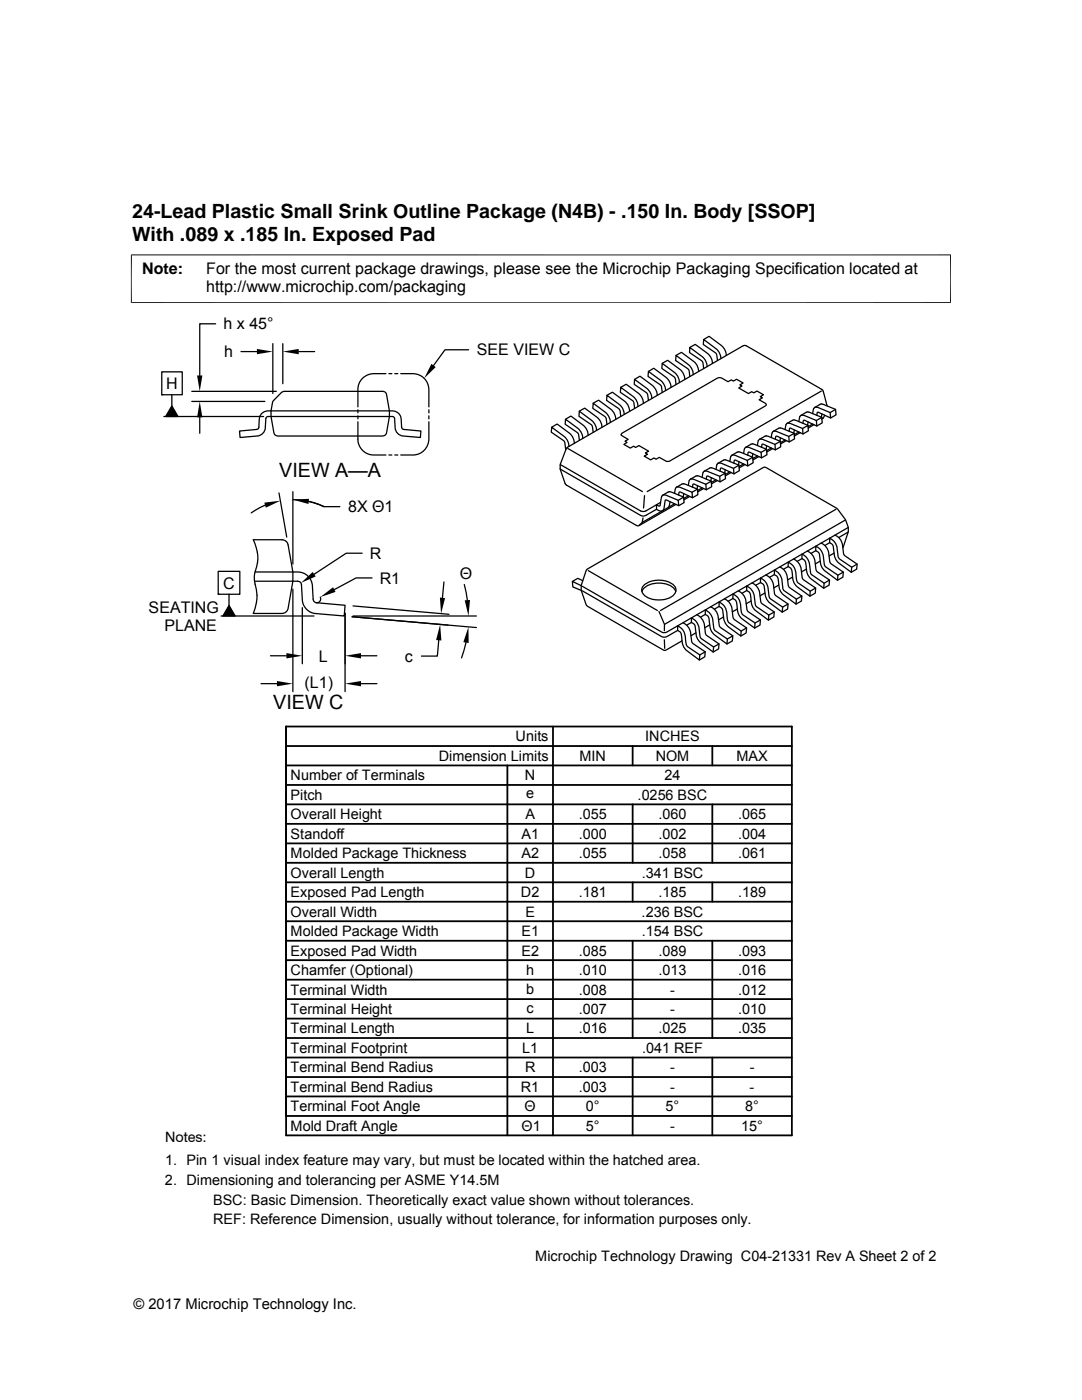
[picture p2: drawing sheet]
<svg xmlns="http://www.w3.org/2000/svg" width="216mm" height="279mm" viewBox="0 0 216 279" stroke-linecap="round" stroke-linejoin="round" font-family="sans-serif">
<g fill="none" stroke="#000" stroke-width=".25">
<path d="M32.3 74.2h4.1v4.6h-4.1zM32.3 78.8h.1M34.3 78.8v2.2M38.3 78.1h16.8M43 64.6h-3.1v10.3M48.1 70.2h3.2M54.4 68.6v9.9M56.2 78.3l.5-.2h19.7a.73 .73 0 0 1 .7 .6 11.8 11.8 0 0 1-.2 8.1l-.5 .2h-21a.78 .78 0 0 1-.7-.6 10 10 0 0 1-.3-6.3zM56.4 68.6v8M59.6 70.2h3.2M77 74.6a5.3 5.3 0 0 0-4.7 .9 3.1 3.1 0 0 0-.9 2.2v3.5M77.6 74.6h.6"/>
<path d="M78.8 74.6h.6M80 74.6a5.8 5.8 0 0 1 4.2 .5 3.2 3.2 0 0 1 1.4 2.6v3.5M93.5 69.8h-4.7l-2.3 3.1M121.1 78.9l1.1-.6 2.5 1.8a2.66 2.66 0 0 1 .9 2M123.9 77.3l1-.6 2.5 1.8a2.66 2.66 0 0 1 1 2M126.6 75.7l1.1-.6 2.5 1.8a2.66 2.66 0 0 1 .9 2M129.4 74.1l1.1-.6 2.4 1.8a2.66 2.66 0 0 1 1 2M130.1 79.5a2.59 2.59 0 0 0-1-2l-2.5-1.8v1l2.5 1.7 .3 1.5M132.1 72.5l1.1-.6 2.5 1.8a2.64 2.64 0 0 1 1 2M132.8 77.9a2.65 2.65 0 0 0-.9-2l-2.5-1.8-.1 1 2.5 1.7 .2 .4 .1 1.1M134.9 70.9l1.1-.6 2.5 1.9a2.55 2.55 0 0 1 .9 1.9M135.6 76.3a2.84 2.84 0 0 0-1-1.9l-2.5-1.9v1l2.5 1.7 .2 .4 .1 1.2"/>
<path d="M137.6 69.3l1.1-.6 2.5 1.8a2.66 2.66 0 0 1 1 2M138.3 74.8a2.59 2.59 0 0 0-.9-2l-2.5-1.9-.1 1 2.5 1.8 .2 .3 .1 1.1M140.4 67.8l1.1-.7 2.5 1.9a2.66 2.66 0 0 1 .9 2M141.1 73.2a2.59 2.59 0 0 0-1-2l-2.5-1.9v1.1l2.5 1.7 .2 .4 .1 1.1M143.8 71.6a2.6 2.6 0 0 0-.9-2l-2.5-1.8-.1 .9 2.5 1.8 .4 1.5M163.9 78l-34.8 20.1M32.7 83.1h19.9M34.3 81l1.2 2.1h-2.4zM38.3 80.1h14.6M39.9 83.3v3.2M47.8 86l3.4-.3 .3-.1 .1-.3a2.89 2.89 0 0 1 1-3.1l.9-.2h24.8a1.76 1.76 0 0 1 1.8 1.7l.2 1.9 3.7 .4-.1 1.3-3.4-.3a1.75 1.75 0 0 1-1.7-1.7l-.1-1.9-.4-.3h-24.8l-.3 .1-.2 .3a3.4 3.4 0 0 1-.5 3l-.8 .4-.4 .1-3.4 .3zM55.7 98.4l1.5 8.8"/>
<path d="M58.4 98.1v14.5M58.4 99.7a14.7 14.7 0 0 1 6.2 1.4h3.2M71.4 84.2v3.4a3.2 3.2 0 0 0 3.2 3.2h2.4M71.4 81.8v.6M71.4 83v.6M77.6 90.8h.6M78.8 90.8h.6M85.6 84.2v3.4a3.2 3.2 0 0 1-3.2 3.2h-2.4M85.6 81.8v.6M85.6 83v.6M110.1 85.3l1.1-.7 2.4 1.9a2.66 2.66 0 0 1 1 2M112 92.8l15.8 9.2 .6 .1 .5-.1 2.9-1.7"/>
<path d="M112 93.7l16 9.3h.7l2.3-1.4M112.8 83.7l1.1-.7 2.5 1.9a2.66 2.66 0 0 1 1 2M113.3 89.5l14.9 8.6M113.5 89.1a2.6 2.6 0 0 0-.9-2l-2.5-1.8-.1 1 2.6 1.8 .3 1.7M115.6 82.1l1.1-.7 2.4 1.9a2.55 2.55 0 0 1 1 2M116.3 87.5a2.59 2.59 0 0 0-1-2l-2.5-1.8v1l2.5 1.7 .3 1.5M118.4 80.5l1-.6 2.5 1.8a2.64 2.64 0 0 1 1 2M119 85.9a2.59 2.59 0 0 0-.9-2l-2.5-1.8-.1 1 2.5 1.7 .4 1.5M121.8 84.3a2.65 2.65 0 0 0-1-2l-2.4-1.8-.1 1 2.5 1.7 .2 .3 .1 1.2M124.1 86.5l19.2-11.1 .7 .1 1.3 .7 .6-.4 .4 .3 .7-.4 1.3 .7-.7 .4 .4 .2-.6 .4 2 1.1 .6-.3 .4 .2 .6-.4 1.3 .8-.6 .4 .4 .2-.6 .4 1.2 .7 .2 .3-.2 .2-19.2 11.1h-.5l-1.4-.8-.7 .4-.4-.3-.7 .4-1.3-.8 .7-.3-.4-.3 .6-.4-1.9-1.1-.7 .4-.4-.3-.6 .4-1.3-.7 .6-.4-.4-.2 .6-.4-1.3-.9zM124.6 82.7a2.84 2.84 0 0 0-1-2l-2.5-1.8-.1 1 2.5 1.7 .2 .4 .2 1.1M127.3 81.1a2.6 2.6 0 0 0-1-2l-2.4-1.8-.1 1 2.5 1.7 .2 .4 .1 1.1"/>
<path d="M128.6 98.9l-.2 2.5M132.2 98.8h.7l2.4 1 .1 1.1-2.6-1.1-.3 1.6-.3 .5M132.2 98.8l-.2 .6-.3 1.5-.1 .1-.6-.3v.9M132.2 98.8l1.4-.7 2.8 1.1 .1 1.1-1.1 .6M135 97.2h.7l2.4 1 .1 1.1-2.5-1.1-.2 .1-.1 .5M135 97.2a1.26 1.26 0 0 0-.4 1.3M135 97.2l1.4-.7 2.8 1.1 .1 1.1-1.1 .6M136.4 99.2l-1.1 .6M136.4 98.5l-.1 .7M137.4 99l-1 .5M137.6 99.1l-1.1 .7M137.8 95.6l.6 .1 2.4 .9 .1 1.1-2.4-1.1-.2 .1-.1 .5"/>
<path d="M137.8 95.6a1.26 1.26 0 0 0-.4 1.3M137.8 95.6l1.4-.6 2.7 1 .1 1.1-1.1 .6M139.2 97.6l-1.1 .6M139.2 96.9l-.1 .7M140.1 97.4l-.9 .5M140.4 97.5l-1.2 .7M140.5 94a1.24 1.24 0 0 0-.4 1.3M140.5 94l1.4-.7 2.8 1.1 .1 1.1-1.1 .7M140.5 94l.7 .1 2.4 1 .1 1.1-2.4-1.2-.3 .1-.1 .5M141.9 96l-1.1 .6M141.9 95.3l-.1 .7M142.9 95.8l-1 .5"/>
<path d="M143.1 95.9l-1.1 .7M143.3 92.5h.6l2.5 1 .1 1.1-2.6-1.2-.1 .1-.1 .5M143.3 92.5a1.34 1.34 0 0 0-.4 1.2M143.3 92.5l1.4-.7 2.7 1 .1 1.1-1 .7M144.7 94.4l-1.1 .7M144.7 93.7l-.1 .7M145.6 94.2l-.9 .5M145.9 94.3l-1.2 .7M146 90.9h.7l2.4 1 .1 1.1-2.5-1.2-.2 .1-.1 .5M146 90.9a1.24 1.24 0 0 0-.4 1.2M146 90.9l1.4-.7 2.8 1 .1 1.2-1.1 .6M147.4 92.8l-1 .7"/>
<path d="M147.5 92.2l-.1 .6M148.4 92.6l-.9 .5M148.7 92.7l-1.2 .7M148.8 89.3h.6l2.5 1 .1 1.1-2.6-1.2-.1 .1-.1 .5M148.8 89.3l-.2 .2-.2 1M148.8 89.3l1.4-.7 2.8 1.1v1.1l-1 .6M150.2 91.2l-1.1 .7M150.2 90.6l-.1 .6M151.1 91l-.9 .5M151.4 91.1l-1.2 .7M151.6 87.7h.6l2.4 1 .1 1.1-2.4-1.2-.3 .1v.6M151.6 87.7a1.26 1.26 0 0 0-.5 1.2"/>
<path d="M151.6 87.7l1.4-.7 2.7 1.1 .1 1.1-1.1 .6M153 89.7l-1.1 .6M153 89l-.1 .6M153.9 89.4l-.9 .5M154.2 89.5l-1.2 .7M154.3 86.1a1.35 1.35 0 0 0-.4 1.2M154.3 86.1l1.4-.7 2.8 1.1v1.1l-1 .6M154.3 86.1h.6l2.5 1 .1 1.1-2.5-1.2-.2 .1-.1 .6M155.7 88.1l-1.1 .6M155.7 87.4l-.1 .6M156.7 87.8l-1 .5M156.9 87.9l-1.2 .7"/>
<path d="M157.1 84.5a1.34 1.34 0 0 0-.4 1.2M157.1 84.5l1.4-.7 2.7 1.1 .1 1.1-1.1 .6M157.1 84.5h.6l2.4 1 .1 1.1-2.5-1.2-.2 .1v.6M158.5 86.5l-1.1 .6M158.5 85.8l-.1 .6M159.4 86.2l-.9 .5M159.7 86.3l-1.2 .7M159.8 82.9h.7l2.4 1 .1 1.1-2.5-1.2-.2 .2-.1 .5M159.8 82.9l-.2 .2-.2 1M159.8 82.9l1.4-.7 2.8 1.1 .1 1.1-1.1 .6M161.2 84.9l-1.1 .6M161.2 84.2l-.1 .7"/>
<path d="M162.2 84.6l-1 .6M162.4 84.8l-1.1 .6M162.6 81.3h.6l2.5 1v1.1l-2.5-1.1h-.1l-.1 .6M162.6 81.3l-.3 .3-.1 .9M162.6 81.3l1.4-.7 2.7 1.1 .1 1.1-1.1 .6M164 83.3l-1.1 .6M164 82.6l-.1 .7M164.3 83.4l-.3 .2M164.6 82.9l-.6 .7M165 81l-.7-2.9-.3-.4-15.1-8.7-.4-.1-35.3 20.4-.2 .3-1.2 3.2v.9l1.1 3 14.1 8.2h.6l7.3-4.2M166.7 81.7l-1 .6M43.5 114h4.4v4.6h-4.4z"/>
<path d="M43.5 118.6h.1M45.7 118.6v2.2M50.5 107.7h5.7a1.26 1.26 0 0 1 1.3 1.1l.9 5.4v1.8l-.9 5.4a1.23 1.23 0 0 1-1.3 1h-5.7a8.9 8.9 0 0 0 .3-6.6 6 6 0 0 1 .4-2.7 7.4 7.4 0 0 0-.7-5.4zM50.9 114.2h8.5a2.92 2.92 0 0 1 2.9 2.7l.2 2.7 .1 .4 .3 .2 6 .6-.2 2.1-5.7-.5a2.93 2.93 0 0 1-2.7-2.7l-.2-3.2-.5-.5h-8.8M52.9 100.8l-2.8 1.6M58.4 117.6v20.4M61.6 100.1l3 1M63.9 119.2v.6l-.3 .4-.4 .1M72.3 110.4h-3.2l-6.4 4.2M74.2 115.3h-3.1l-4.4 2.4M88.6 116.1l-.3 3.2M92.6 116.6l.7 3.2"/>
<path d="M116 116.9l-1.8-.9 .1 1.1 1.7 .7M116.2 117.9l15.8 9.1 .5 .2 .6-.2 2.1-1.2M116.3 115.9l-1-.5-1.1 .6M117.4 113.9l13.8 7.9M128.1 118a3.6 3.6 0 0 1 3.8-1.6 3.3 3.3 0 0 1 3 1.6M128.3 103.4l-.2 .9-.5 .5M128.6 116.7a4.8 4.8 0 0 1 6.1 .4 1.53 1.53 0 0 1-1 2.2 4.9 4.9 0 0 1-5.4-.8 1.27 1.27 0 0 1 .3-1.8zM131 101.6l.9 .4 .3-.1M132.1 102l-4 2.3M133.7 100.1a1.24 1.24 0 0 1-.4 1.2l-1.1 .6M134.6 100.5l-1.2 .8M144.6 119.5a2.47 2.47 0 0 1 1.5 2l.2 1.7 .2 .4 2.5 1.7-.1 1-1.1 .6"/>
<path d="M146.2 118.5a2.79 2.79 0 0 1 1.6 2.9l.2 1 .2 .3 2.5 1.6-.1 1-2.5-1.8a3.6 3.6 0 0 1-1.1-3l-.1-.5-.7-.6zM146.2 119.4l-.9 .6M147.3 117.9a2.54 2.54 0 0 1 1.5 1.9l.2 1.8 .2 .4 2.5 1.7v1l-1.1 .6M149 116.9a2.53 2.53 0 0 1 1.5 2l.3 2 2.6 1.8-.1 1.1-2.4-1.9a3.5 3.5 0 0 1-1.1-3l-.1-.5-.7-.5zM149 117.9l-.9 .5M149.9 119.9l-1 .6M150.1 116.3a2.54 2.54 0 0 1 1.5 2l.2 1.7 .2 .4 2.5 1.7-.1 1-1.1 .7M151.7 115.4a2.44 2.44 0 0 1 1.5 1.9l.4 2 2.6 1.9-.1 1-2.5-1.9a2.48 2.48 0 0 1-.9-1.6l-.2-1.8-.2-.3-.6-.3zM151.8 116.3l-1 .5M152.6 118.3l-.9 .6M152.8 114.7a2.44 2.44 0 0 1 1.5 2l.3 2 2.6 1.8v1l-1.1 .7M154.5 114.7l-.9 .5"/>
<path d="M154.5 113.8a2.54 2.54 0 0 1 1.5 1.9l.3 2 2.6 1.9-.1 1-2.4-1.9a3.5 3.5 0 0 1-1.1-3l-.1-.5-.7-.5zM155.4 116.8l-1 .5M155.6 113.1a2.47 2.47 0 0 1 1.5 2l.2 1.7 .2 .4 2.5 1.8-.1 1-1.1 .6M157.3 112.2a2.79 2.79 0 0 1 1.6 2.8l.1 1 .3 .3 2.4 1.7-.1 1-2.5-1.8a3.5 3.5 0 0 1-1-3.1l-.2-.4-.6-.6zM157.3 113.1l-1 .5M158.2 115.2l-1 .5M158.3 111.5a2.53 2.53 0 0 1 1.6 2l.2 1.8 .2 .3 2.5 1.7-.1 1.1-1.1 .6M160 119l-1.1 .6M160 111.5l-.9 .5M160 110.6a2.53 2.53 0 0 1 1.5 1.9l.3 2 2.6 1.9v1l-2.5-1.8a3.5 3.5 0 0 1-1.1-3l-.1-.5-.7-.6zM160.9 113.6l-1 .6M161.1 110a2.53 2.53 0 0 1 1.5 1.9l.2 1.7 .2 .4 2.5 1.8-.1 1-1 .6"/>
<path d="M162.8 117.3l-1.1 .7M162.8 109.9l-1 .5M162.8 109a2.43 2.43 0 0 1 1.5 1.9l.3 2 2.6 1.9-.1 1-2.5-1.8a2.35 2.35 0 0 1-.9-1.6l-.2-1.9-.2-.3-.5-.3zM163.7 112l-1 .5M163.9 108.4a2.54 2.54 0 0 1 1.5 1.9l.3 2 2.6 1.9-.1 1-1.1 .6M165.5 115.8l-1.1 .6M165.5 108.3l-.9 .6M165.5 107.4a2.47 2.47 0 0 1 1.5 1.9l.3 2 2.6 1.9v1l-2.5-1.8a2.48 2.48 0 0 1-.9-1.6l-.3-1.9-.1-.3-.6-.3zM166.4 110.4l-1 .6M166.6 106.8a2.44 2.44 0 0 1 1.5 1.9l.2 1.8 .2 .4 2.5 1.7-.1 1-1 .6M166.8 101.6l-35 20.2M168.2 109.3l1-3.1a3.4 3.4 0 0 0-.4-2.4l-1.9-2.4-14-8.1-.4-.1-35.4 20.5-1.1 3.1v.9l.9 2.9 .3 .4 15.3 8.8 .4-.1 3.2-1.8"/>
<path d="M168.3 114.2l-1.1 .6M168.6 103.8l-36 20.8M169.3 105.3l-36.5 20.9-.8-.1-15.8-9.1M169.3 106.2l-1.9 1.1M171 112.6l-1.1 .6M44.1 122.9h18.6M45.7 120.8l1.2 2.1h-2.4zM52.1 136.4h3.2M54 130.9h3.1M60.3 121.3v11.2M68.9 122.4v15.6M70.3 123.1l24.8 2.1"/>
<path d="M70.4 122.9h24.7M70.4 120.9l19.2 1.7M72 130.9h3.2M72 136.4h3.2M87.5 127.8l-.2 3.1h-3.2M93 128.2l-.9 3.1M131.5 122l1.1 2.6v1.3M132.6 127.7v1.7M135.2 124.9a2.79 2.79 0 0 1 1.6 2.9l.2 .9 .2 .4 2.4 1.6v1l-2.5-1.8a3.6 3.6 0 0 1-1.1-3.1l-.1-.4-.7-.6zM136.3 124.3a2.54 2.54 0 0 1 1.5 1.9l.2 1.8 .2 .4 2.5 1.7-.1 1-1 .6M138 124.2l-1 .6M138 123.3a2.44 2.44 0 0 1 1.5 1.9l.3 2.1 2.6 1.8-.1 1-2.5-1.8a2.48 2.48 0 0 1-.9-1.6l-.2-1.8-.2-.4-.5-.3z"/>
<path d="M138.9 126.3l-1 .6M139 122.7a2.65 2.65 0 0 1 1.5 1.9l.3 2 2.7 1.9-.1 1-1.1 .6M140.7 130.1l-1.1 .6M140.7 121.7a2.47 2.47 0 0 1 1.5 2l.3 2 2.6 1.8v1l-2.5-1.8a2.48 2.48 0 0 1-.9-1.6l-.3-1.8-.3-.4-.4-.3zM140.7 122.6l-.9 .6M141.6 124.7l-1 .6M141.8 121.1a2.43 2.43 0 0 1 1.5 1.9l.2 1.8 .2 .4 2.5 1.7-.1 1-1 .6M143.5 128.5l-1.1 .6M143.5 120.1a2.83 2.83 0 0 1 1.6 2.9l.1 1 .3 .3 2.4 1.6-.1 1-2.4-1.8a3.6 3.6 0 0 1-1.2-3.3l-.2-.4-.5-.4zM143.5 121l-1 .6M144.4 123.1l-1 .6M146.2 126.9l-1.1 .6"/>
<path d="M147.1 121.5l-1 .6M149 125.3l-1.1 .6M151.7 123.7l-1 .6M154.5 122.1l-1.1 .6M157.2 120.5l-1 .7"/>
</g>
<path d="M26.1 50.9h163.7M26.2 50.8v9.7M189.7 50.8v9.7M26.1 60.4h163.7" fill="none" stroke="#000" stroke-width=".2"/>
<g fill="#000">
<path d="M39.3 74.9h1.1l-.5 3.2zM51.3 69.6l3.1 .6-3.1 .5zM56.4 70.2l3.2-.6v1.1zM86.1 72.6l.8 .7-2.3 2.2zM34.3 81l1.2 2.1h-2.4zM39.9 80.1l.5 3.2h-1.1zM52.7 100.3l3.2-.4-2.9 1.4zM58.4 99.7l3.3-.2-.1 1.1zM60 116.3l2.4-2.1 .6 .8zM63.9 119.2l2.6-2 .5 .9zM87.8 119.3l1 .1-.8 3.1zM92.7 119.8l1.1-.1-.3 3.2z"/>
<path d="M45.7 120.8l1.2 2.1h-2.4zM55.3 135.9l3.1 .5-3.1 .6zM57.1 130.3l3.2 .6-3.2 .5zM68.9 130.9l3.1-.6v1.1zM68.9 136.4l3.1-.5v1.1zM87.8 124.6l.3 3.2-1.1-.1zM93.5 125.1v3.2l-1-.1z"/>
</g>
<g fill="none" stroke="#000" stroke-width=".36">
<path d="M57.1 145h100.9v81.6h-100.9zM57.1 156.7h100.9M57.1 152.8h100.9M57.1 148.9h100.9M101.2 152.8v73.8M110.3 145v81.6M126.2 148.9v3.9M142.1 148.9v3.9M57.1 164.4h100.9M57.1 160.5h100.9M57.1 176.1h100.9M57.1 172.2h100.9"/>
<path d="M57.1 168.3h100.9M57.1 180h100.9M126.2 160.5v11.7M126.2 176.1v3.9M142.1 160.5v11.7M142.1 176.1v3.9M57.1 199.4h100.9M57.1 183.9h100.9M57.1 191.6h100.9M57.1 187.7h100.9M57.1 195.5h100.9M126.2 187.7v19.5"/>
<path d="M142.1 187.7v19.5M57.1 203.3h100.9M57.1 207.2h100.9M57.1 211.1h100.9M57.1 214.9h100.9M57.1 218.8h100.9M126.2 211.1v15.5M142.1 211.1v15.5M57.1 222.7h100.9"/>
</g>
<g font-size="3.9">
<text x="26.4" y="43.5">24-Lead Plastic Small Srink Outline Package (N4B) - .150 In. Body [SSOP]</text>
<text x="26.4" y="48">With .089 x .185 In. Exposed Pad</text>
<text x="55.7" y="95.1">VIEW A—A</text>
<text x="54.5" y="141.6">VIEW C</text>
</g>
<g font-size="3.2">
<text x="28.4" y="54.6">Note:</text>
<text x="41.1" y="54.6">For the most current package drawings, please see the Microchip Packaging Specification located at</text>
<text x="41.1" y="58.3">http://www.microchip.com/packaging</text>
<text x="44.6" y="65.7">h x 45°</text>
<text x="44.7" y="71.3">h</text>
<text x="95.1" y="70.9">SEE VIEW C</text>
<text x="33.2" y="77.6">H</text>
<text x="69.5" y="102.2">8X Θ1</text>
<text x="73.8" y="111.5">R</text>
<text x="44.5" y="117.5">C</text>
<text x="75.8" y="116.5">R1</text>
<text x="91.8" y="115.5">Θ</text>
<text x="29.7" y="122.2">SEATING</text>
<text x="32.8" y="125.9">PLANE</text>
<text x="60.8" y="137.2">(L1)</text>
<text x="63.6" y="132">L</text>
<text x="80.8" y="132.1">c</text>
</g>
<g font-size="2.9">
<text x="102.9" y="148">Units</text>
<text x="128.8" y="148">INCHES</text>
<text x="58" y="155.7">Number of Terminals</text>
<text x="87.6" y="151.8">Dimension Limits</text>
<text x="104.8" y="155.7">N</text>
<text x="115.7" y="151.8">MIN</text>
<text x="130.8" y="151.8">NOM</text>
<text x="132.6" y="155.7">24</text>
<text x="147" y="151.8">MAX</text>
<text x="58" y="159.6">Pitch</text>
<text x="105" y="159.3">e</text>
<text x="127.2" y="159.6">.0256 BSC</text>
<text x="58" y="163.5">Overall Height</text>
<text x="58" y="167.4">Standoff</text>
<text x="104" y="167.4">A1</text>
<text x="104.8" y="163.5">A</text>
<text x="115.5" y="163.5">.055</text>
<text x="115.5" y="167.4">.000</text>
<text x="131.4" y="163.5">.060</text>
<text x="131.4" y="167.4">.002</text>
<text x="147.3" y="163.5">.065</text>
<text x="147.3" y="167.4">.004</text>
<text x="58" y="171.3">Molded Package Thickness</text>
<text x="104" y="171.3">A2</text>
<text x="115.5" y="171.3">.055</text>
<text x="131.4" y="171.3">.058</text>
<text x="147.3" y="171.3">.061</text>
<text x="58" y="175.2">Overall Length</text>
<text x="58" y="179">Exposed Pad Length</text>
<text x="104" y="179">D2</text>
<text x="104.8" y="175.2">D</text>
<text x="115.5" y="179">.181</text>
<text x="128" y="175.2">.341 BSC</text>
<text x="131.4" y="179">.185</text>
<text x="147.3" y="179">.189</text>
<text x="58" y="182.9">Overall Width</text>
<text x="104.8" y="182.9">E</text>
<text x="128" y="182.9">.236 BSC</text>
<text x="58" y="190.7">Exposed Pad Width</text>
<text x="58" y="186.8">Molded Package Width</text>
<text x="104" y="186.8">E1</text>
<text x="104" y="190.7">E2</text>
<text x="115.5" y="190.7">.085</text>
<text x="128" y="186.8">.154 BSC</text>
<text x="131.4" y="190.7">.089</text>
<text x="147.3" y="190.7">.093</text>
<text x="58" y="194.6">Chamfer (Optional)</text>
<text x="105" y="194.6">h</text>
<text x="115.5" y="194.6">.010</text>
<text x="131.4" y="194.6">.013</text>
<text x="147.3" y="194.6">.016</text>
<text x="58" y="202.4">Terminal Height</text>
<text x="58" y="198.5">Terminal Width</text>
<text x="105" y="198.5">b</text>
<text x="105.1" y="202.1">c</text>
<text x="115.5" y="202.4">.007</text>
<text x="115.5" y="198.5">.008</text>
<text x="133.7" y="202.4">-</text>
<text x="133.7" y="198.5">-</text>
<text x="147.3" y="202.4">.010</text>
<text x="147.3" y="198.5">.012</text>
<text x="58" y="206.3">Terminal Length</text>
<text x="105" y="206.2">L</text>
<text x="115.5" y="206.2">.016</text>
<text x="131.4" y="206.2">.025</text>
<text x="147.3" y="206.2">.035</text>
<text x="58" y="214">Terminal Bend Radius</text>
<text x="58" y="210.1">Terminal Footprint</text>
<text x="104.2" y="210.1">L1</text>
<text x="104.8" y="214">R</text>
<text x="115.5" y="214">.003</text>
<text x="128.1" y="210.1">.041 REF</text>
<text x="133.7" y="214">-</text>
<text x="149.6" y="214">-</text>
<text x="58" y="217.9">Terminal Bend Radius</text>
<text x="58" y="221.8">Terminal Foot Angle</text>
<text x="103.9" y="217.9">R1</text>
<text x="104.7" y="221.8">Θ</text>
<text x="115.5" y="217.9">.003</text>
<text x="116.9" y="221.8">0°</text>
<text x="132.8" y="221.8">5°</text>
<text x="133.7" y="217.9">-</text>
<text x="148.7" y="221.8">8°</text>
<text x="149.6" y="217.9">-</text>
<text x="32.9" y="228">Notes:</text>
<text x="58" y="225.7">Mold Draft Angle</text>
<text x="104.1" y="225.7">Θ1</text>
<text x="116.9" y="225.7">5°</text>
<text x="133.7" y="225.7">-</text>
<text x="147.9" y="225.7">15°</text>
<text x="32.9" y="232.6">1. Pin 1 visual index feature may vary, but must be located within the hatched area.</text>
<text x="32.9" y="236.5">2. Dimensioning and tolerancing per ASME Y14.5M</text>
<text x="42.5" y="244.3">REF: Reference Dimension, usually without tolerance, for information purposes only.</text>
<text x="42.5" y="240.6">BSC: Basic Dimension. Theoretically exact value shown without tolerances.</text>
<text x="106.8" y="251.7">Microchip Technology Drawing C04-21331 Rev A Sheet 2 of 2</text>
<text x="26.6" y="261.3">© 2017 Microchip Technology Inc.</text>
</g>
</svg>
